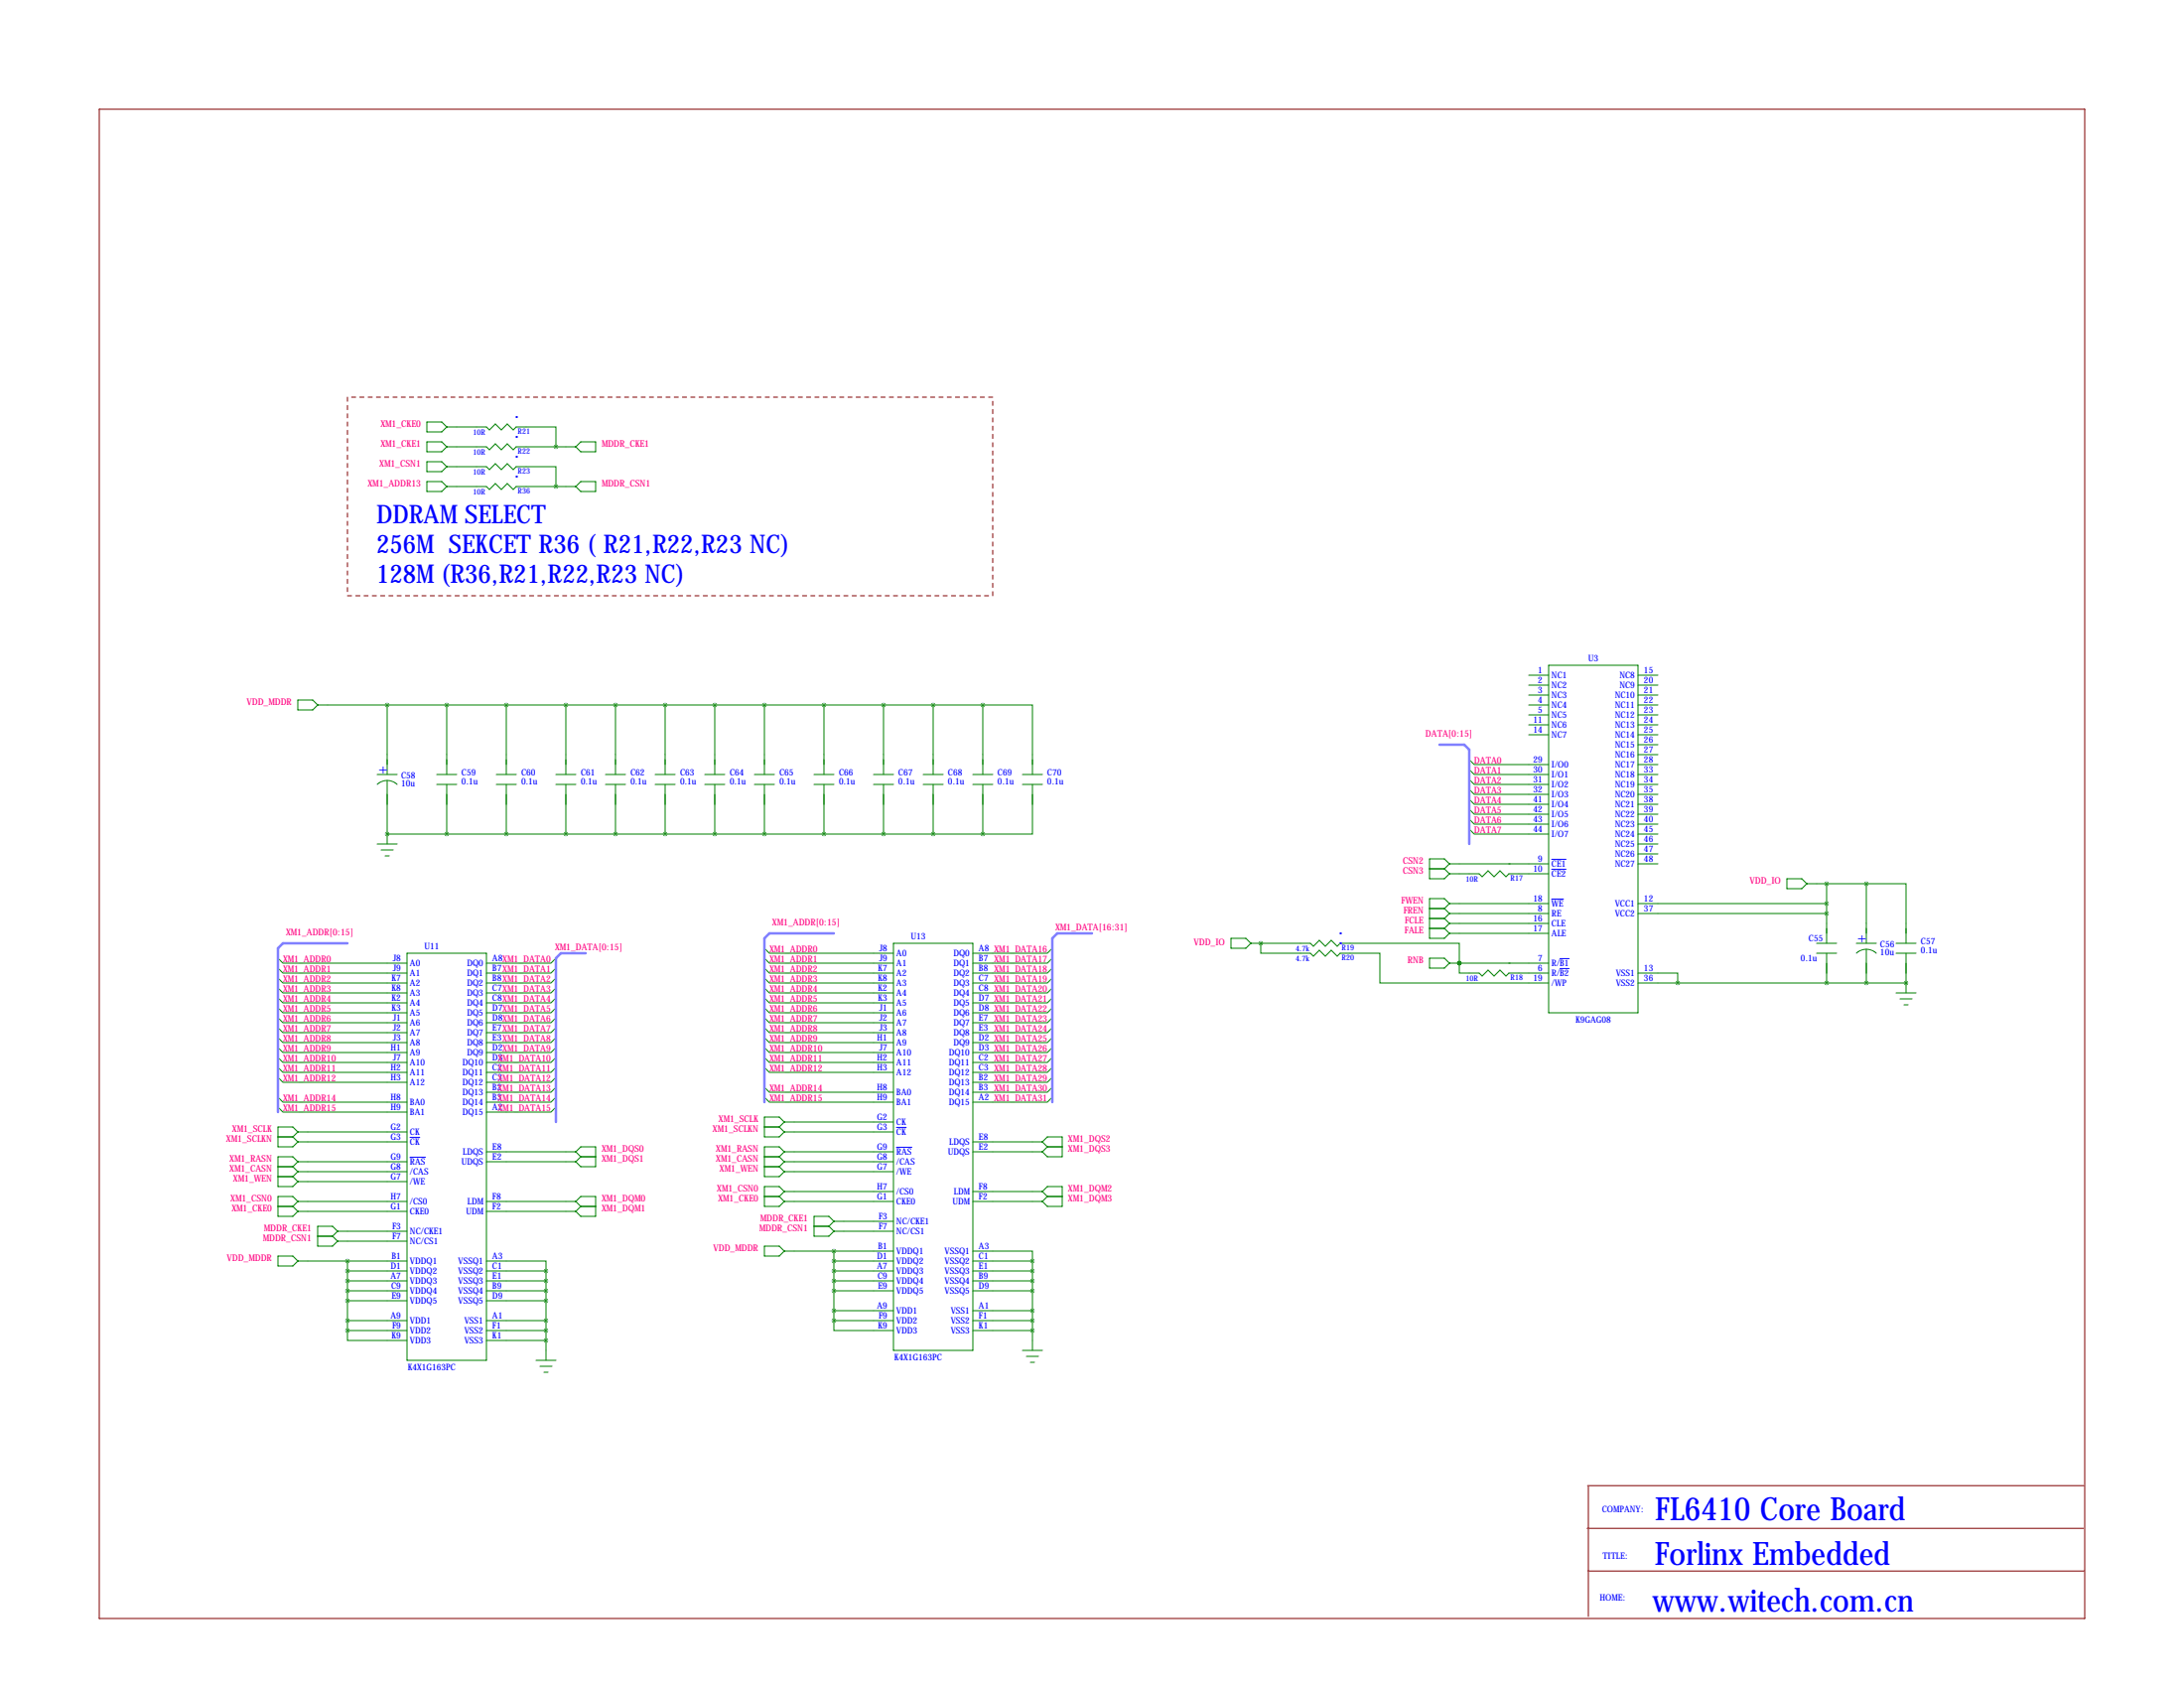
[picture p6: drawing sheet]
<svg xmlns="http://www.w3.org/2000/svg" width="559mm" height="432mm" viewBox="0 0 559 432" stroke-linecap="round" stroke-linejoin="round" font-family="sans-serif">
<path d="M25.4 27.9h508v386.1h-508zM406.1 391h127M406.2 380h127M406.4 380.3v33.2M406.2 401.9h127" fill="none" stroke="#800000" stroke-width=".25"/>
<path d="M88.9 101.6v50.8M254 101.6h-165.1M88.9 152.4h165.1M254 152.4v-50.8" fill="none" stroke="#800000" stroke-width=".25" stroke-dasharray="1.1 1.1"/>
<g fill="none" stroke="#008000" stroke-width=".25">
<path d="M109.2 107.9h3.8l1.3 1.3-1.3 1.3h-3.8zM109.2 113h3.8l1.3 1.3-1.3 1.3h-3.8zM109.2 118.1h3.8l1.3 1.3-1.3 1.2h-3.8zM114.3 109.2h10.2l.7 .8 1.5-1.5 1.6 1.5 1.5-1.5 1.5 1.5 .8-.8h10.1v5.1M114.3 119.4h10.2l.7 .7 1.5-1.5 1.6 1.5 1.5-1.5 1.5 1.5 .8-.7h10.1v5.1M114.3 114.3h10.2l.7 .8 1.5-1.6 1.6 1.6 1.5-1.6 1.5 1.6 .8-.8h15.2M147.3 114.3l1.3-1.3h3.8v2.6h-3.8zM109.2 123.2h3.8l1.3 1.3-1.3 1.2h-3.8zM114.3 124.5h10.2l.7 .7 1.5-1.5 1.6 1.5 1.5-1.5 1.5 1.5 .8-.7h15.2M147.3 124.5l1.3-1.3h3.8v2.5h-3.8zM76.2 179.1h3.8l1.3 1.2-1.3 1.3h-3.8zM391.2 172.7h5"/>
<path d="M391.2 175.3h5M391.2 177.8h5M396.2 170.2h22.9v88.9h-22.9zM419.1 172.7h5.1M419.1 175.3h5.1M419.1 177.8h5.1M81.3 180.3h170.2M96.5 198.1h5.1M99.1 180.3v17.8M99.1 199.6v16.3M111.8 198.1h5M114.3 180.3v17.8"/>
<path d="M127 198.1h5.1M129.5 180.3v17.8M142.2 198.1h5.1M144.8 180.3v17.8M154.9 198.1h5.1M157.5 180.3v17.8M167.6 198.1h5.1M170.2 180.3v17.8M180.3 198.1h5.1M182.9 180.3v17.8M193 198.1h5.1M195.6 180.3v17.8"/>
<path d="M208.3 198.1h5.1M210.8 180.3v17.8M223.5 198.1h5.1M226.1 180.3v17.8M236.2 198.1h5.1M238.8 180.3v17.8M248.9 198.1h5.1M251.5 180.3h12.7v17.8M251.5 180.3v17.8M261.6 198.1h5.1M375.9 194.3l1.3 1.3h19M375.9 196.8l1.3 1.3h19"/>
<path d="M375.9 199.4l1.3 1.3h19M391.2 180.3h5M391.2 182.9h5M391.2 185.4h5M391.2 188h5M419.1 180.3h5.1M419.1 182.9h5.1M419.1 185.4h5.1M419.1 188h5.1M419.1 195.6h5.1M419.1 198.1h5.1M419.1 190.5h5.1"/>
<path d="M419.1 193h5.1M96.5 215.9h5.1M96.5 200.6a3.7 3.7 0 0 1 5.1 .1M97.5 217.4h3.1M98.6 218.9h1M99.1 213.4h.1M99.1 213.4h152.4M111.8 200.7h5M114.3 200.7v12.7M127 200.7h5.1M129.5 200.7v12.7M142.2 200.7h5.1"/>
<path d="M144.8 200.7v12.7M154.9 200.7h5.1M157.5 200.7v12.7M167.6 200.7h5.1M170.2 200.7v12.7M180.3 200.7h5.1M182.9 200.7v12.7M193 200.7h5.1M195.6 200.7v12.7M208.3 200.7h5.1M210.8 200.7v12.7M223.5 200.7h5.1"/>
<path d="M226.1 200.7v12.7M236.2 200.7h5.1M238.8 200.7v12.7M248.9 200.7h5.1M251.5 200.7v12.7M261.6 200.7h5.1M264.2 200.7v12.7h-12.7M375.9 209.5l1.3 1.3h19M375.9 212.1l1.3 1.3h19M375.9 201.9l1.3 1.3h19M375.9 204.5l1.3 1.2h19M375.9 207l1.3 1.3h19"/>
<path d="M419.1 200.7h5.1M419.1 203.2h5.1M419.1 205.7h5.1M419.1 208.3h5.1M419.1 210.8h5.1M419.1 213.4h5.1M419.1 215.9h5.1M419.1 218.4h5.1M365.8 222.2h3.8M365.8 232.4h3.8M365.8 234.9h3.8M365.8 237.5h3.8"/>
<path d="M369.6 222.2l1.2 1.3M369.6 232.4l1.2 1.3M369.6 234.9l1.2 1.3M369.6 237.5l1.2 1.3M370.8 221h25.4M370.8 223.5h7.7l.7 .8 1.5-1.5 1.6 1.5 1.5-1.5 1.5 1.5 .8-.8h10.1M370.8 231.1h25.4M370.8 233.7h25.4M370.8 236.2h25.4M370.8 238.8h25.4M370.8 231.1l-1.2-1.2h-3.8v10.1h3.8l1.2-1.2M370.8 221l-1.2 1.2"/>
<path d="M370.8 221l-1.2-1.3h-3.8v5.1h3.8l1.2-1.3M370.8 231.1l-1.2 1.3M370.8 233.7l-1.2 1.2M370.8 236.2l-1.2 1.3M419.1 221h5.1M419.1 231.1h48.3M419.1 233.7h48.3M457.2 224.8h3.8l1.3 1.3-1.3 1.2h-3.8zM462.3 226.1h15.2M467.4 226.1v15.2M477.5 226.1h10.2v15.2M477.5 226.1v15.2"/>
<path d="M71.1 245.1l1.3 1.3h31.7M71.1 247.6l1.3 1.3h31.7M71.1 250.2l1.3 1.3h31.7M71.1 252.7l1.3 1.3h31.7M71.1 255.3l1.3 1.2h31.7M71.1 257.8l1.3 1.3h31.7M104.1 243.8h20.4v104.2h-20.4zM142.2 245.1l-1.2 1.3h-16.5M142.2 247.6l-1.2 1.3h-16.5M142.2 250.2l-1.2 1.3h-16.5M142.2 252.7l-1.2 1.3h-16.5M142.2 255.3l-1.2 1.2h-16.5"/>
<path d="M142.2 257.8l-1.2 1.3h-16.5M195.6 242.6l1.2 1.2h31.8M195.6 245.1l1.2 1.3h31.8M195.6 247.6l1.2 1.3h31.8M195.6 250.2l1.2 1.3h31.8M195.6 252.7l1.2 1.3h31.8M195.6 255.3l1.2 1.2h31.8M195.6 257.8l1.2 1.3h31.8M228.6 241.3h20.3v104.1h-20.3zM269.2 242.6l-1.2 1.2h-19.1M269.2 245.1l-1.2 1.3h-19.1M269.2 247.6l-1.2 1.3h-19.1"/>
<path d="M269.2 250.2l-1.2 1.3h-19.1M269.2 252.7l-1.2 1.3h-19.1M269.2 255.3l-1.2 1.2h-19.1M269.2 257.8l-1.2 1.3h-19.1M315 240h3.8l1.2 1.3-1.2 1.3h-3.8zM320 241.3h15.3l.7 .8 1.6-1.6 1.5 1.6 1.5-1.6 1.5 1.6 .8-.8h30.5v5.1M322.6 241.3v2.5h12.7l.7 .8 1.6-1.5 1.5 1.5 1.5-1.5 1.5 1.5 .8-.8h10.2v7.7h43.1M322.6 241.3h.1M365.8 245.1h3.8l1.2 1.3-1.2 1.2h-3.8zM370.8 246.4h25.4M373.4 246.4v2.5h5.1l.7 .8 1.5-1.5 1.6 1.5 1.5-1.5 1.5 1.5 .8-.8h10.1M373.4 246.4h.1"/>
<path d="M419.1 248.9h10.2v2.6M419.1 251.5h68.6M464.8 241.3h5.1M464.8 243.8h5.1M467.4 243.8v7.7M475 241.3h5.1M475 243.8a3.7 3.7 0 0 1 5.1 0M477.5 242.8v8.7M485.1 241.3h5.1M485.1 243.8h5.1M485.1 254h5.1M486.2 255.5h3"/>
<path d="M487.2 257h1M487.7 251.5h.1M487.7 243.8v10.2M71.1 260.3l1.3 1.3h31.7M71.1 262.9l1.3 1.3h31.7M71.1 265.4l1.3 1.3h31.7M71.1 268l1.3 1.2h31.7M71.1 270.5l1.3 1.3h31.7M71.1 273l1.3 1.3h31.7M71.1 275.6l1.3 1.3h31.7M142.2 270.5l-1.2 1.3h-16.5M142.2 273l-1.2 1.3h-16.5"/>
<path d="M142.2 275.6l-1.2 1.3h-16.5M142.2 260.3l-1.2 1.3h-16.5M142.2 278.1l-1.2 1.3h-16.5M142.2 262.9l-1.2 1.3h-16.5M142.2 265.4l-1.2 1.3h-16.5M142.2 268l-1.2 1.2h-16.5M195.6 260.3l1.2 1.3h31.8M195.6 262.9l1.2 1.3h31.8M195.6 265.4l1.2 1.3h31.8M195.6 268l1.2 1.2h31.8M195.6 270.5l1.2 1.3h31.8M195.6 273l1.2 1.3h31.8"/>
<path d="M195.6 278.1l1.2 1.3h31.8M269.2 260.3l-1.2 1.3h-19.1M269.2 262.9l-1.2 1.3h-19.1M269.2 265.4l-1.2 1.3h-19.1M269.2 268l-1.2 1.2h-19.1M269.2 270.5l-1.2 1.3h-19.1M269.2 273l-1.2 1.3h-19.1M269.2 275.6l-1.2 1.3h-19.1M269.2 278.1l-1.2 1.3h-19.1M71.1 280.7l1.3 1.2h31.7M71.1 283.2l1.3 1.3h31.7M71.1 290.8h3.8"/>
<path d="M71.1 298.4h3.8M74.9 290.8l1.3 1.3M74.9 298.4l1.3 1.3M76.2 289.6h27.9M76.2 292.1h27.9M76.2 297.2h27.9M76.2 299.7h27.9M76.2 289.6l-1.3 1.2M76.2 289.6l-1.3-1.3h-3.8v5.1h3.8l1.3-1.3M76.2 297.2l-1.3-1.3h-3.8v7.6h3.8l1.3-1.2M76.2 297.2l-1.3 1.2M76.2 299.7l-1.3 1.3"/>
<path d="M124.5 297.2h22.8M124.5 294.6h22.8M142.2 280.7l-1.2 1.2h-16.5M142.2 283.2l-1.2 1.3h-16.5M147.3 294.6l1.3-1.2h3.8v5h-3.8l-1.3-1.2M147.3 294.6l1.3 1.3M148.6 295.9h3.8M148.6 295.9l-1.3 1.3M195.6 280.7l1.2 1.2h31.8M195.6 288.3h3.8M195.6 298.4h3.8M195.6 295.9h3.8"/>
<path d="M199.4 288.3l1.3 1.3M199.4 295.9l1.3 1.3M199.4 298.4l1.3 1.3M200.7 287l-1.3-1.2h-3.8v5h3.8l1.3-1.2M200.7 294.6l-1.3-1.2h-3.8v7.6h3.8l1.3-1.3M200.7 289.6h27.9M200.7 297.2h27.9M200.7 299.7h27.9M200.7 294.6h27.9M200.7 287h27.9M200.7 287l-1.3 1.3M200.7 294.6l-1.3 1.3"/>
<path d="M200.7 297.2l-1.3 1.2M248.9 292.1h17.8M248.9 294.6h17.8M266.7 292.1l1.3-1.3h3.8v5.1h-3.8l-1.3-1.3M266.7 292.1l1.3 1.3M268 293.4l-1.3 1.2M268 293.4h3.8M269.2 280.7l-1.2 1.2h-19.1M71.1 301h3.8M71.1 308.6h3.8M74.9 301l1.3 1.3M74.9 308.6l1.3 1.3"/>
<path d="M76.2 302.3h27.9M76.2 307.3h27.9M76.2 309.9h27.9M76.2 307.3l-1.3-1.2h-3.8v5h3.8l1.3-1.2M76.2 307.3l-1.3 1.3M81.3 316.2h3.8M85.1 316.2l1.3 1.3M86.4 315h17.7M86.4 317.5h17.7M86.4 315l-1.3-1.3h-3.8v5.1h3.8l1.3-1.3M86.4 315l-1.3 1.2M124.5 307.3h22.8"/>
<path d="M124.5 309.9h22.8M147.3 307.3l1.3-1.2h3.8v5h-3.8l-1.3-1.2M147.3 307.3l1.3 1.3M148.6 308.6h3.8M148.6 308.6l-1.3 1.3M195.6 318.8h3.8l1.3 1.2-1.3 1.3h-3.8zM195.6 306.1h3.8M199.4 306.1l1.3 1.2M200.7 304.8l-1.3-1.3h-3.8v5.1h3.8l1.3-1.3M200.7 307.3h27.9M200.7 304.8h27.9M200.7 304.8l-1.3 1.3"/>
<path d="M208.3 313.7h3.8M212.1 313.7l1.3 1.3M213.4 315h15.2M213.4 312.4h15.2M213.4 312.4l-1.3-1.3h-3.8v5.1h3.8l1.3-1.2M213.4 312.4l-1.3 1.3M248.9 307.3h17.8M248.9 304.8h17.8M266.7 304.8l1.3-1.3h3.8v5.1h-3.8l-1.3-1.3M266.7 304.8l1.3 1.3M268 306.1h3.8M268 306.1l-1.3 1.2"/>
<path d="M71.1 321.3h3.8l1.3 1.3-1.3 1.2h-3.8zM76.2 322.6h27.9M88.9 325.1h15.2M88.9 327.7h15.2M88.9 330.2h15.2M88.9 332.7h15.2M88.9 337.8h15.2M88.9 322.6v17.8M124.5 322.6h15.2v2.5M124.5 325.1h15.2M124.5 327.7h15.2M124.5 330.2h15.2"/>
<path d="M124.5 332.7h15.2M124.5 337.8h15.2M139.7 325.1v22.9M200.7 320h27.9M213.4 337.8v2.6h15.2M213.4 322.6h15.2M213.4 325.1h15.2M213.4 327.7h15.2M213.4 330.2h15.2M213.4 337.8h15.2M213.4 335.3h15.2M213.4 320v17.8"/>
<path d="M248.9 320h15.3v2.6M248.9 322.6h15.3M248.9 325.1h15.3M248.9 327.7h15.3M248.9 330.2h15.3M248.9 337.8h15.3M248.9 335.3h15.3M264.2 322.6v22.8M88.9 340.4v2.5h15.2M88.9 340.4h15.2M124.5 340.4h15.2M124.5 342.9h15.2"/>
<path d="M137.2 348h5M138.2 349.5h3M139.2 351h1M248.9 340.4h15.3M261.6 345.4h5.1M262.6 347h3.1M263.7 348.5h1"/>
</g>
<g fill="none" stroke="#00f" stroke-width=".25">
<path d="M132.1 106.7h.1M132.1 111.8h.1M132.1 116.8h.1M132.1 121.9h.1M397 219.8h3.7M342.9 238.8h.1M386.1 221h.1M397 222.4h3.7M397 230h3M342.9 241.3h.1M386.1 246.4h.1M399.1 245.2h2.4"/>
<path d="M399.1 247.8h2.4M104.9 290.9h2.5M104.9 296h4M229.4 288.4h2.5M229.4 293.5h3.9"/>
</g>
<path d="M373.3 246.4a.05 .05 0 0 0 .1 0 .05 .05 0 0 0-.1 0zM322.5 241.3a.05 .05 0 0 0 .1 0 .05 .05 0 0 0-.1 0zM373.3 246.4a.05 .05 0 0 0 .1 0 .05 .05 0 0 0-.1 0zM487.6 251.5a.05 .05 0 0 0 .1 0 .05 .05 0 0 0-.1 0zM477.5 251.5a.05 .05 0 0 0 .1 0 .05 .05 0 0 0-.1 0zM467.3 226.1a.05 .05 0 0 0 .1 0 .05 .05 0 0 0-.1 0zM477.5 226.1a.05 .05 0 0 0 .1 0 .05 .05 0 0 0-.1 0zM467.3 231.1a.05 .05 0 0 0 .1 0 .05 .05 0 0 0-.1 0zM467.3 233.7a.05 .05 0 0 0 .1 0 .05 .05 0 0 0-.1 0zM429.2 251.5a.05 .05 0 0 0 .1 0 .05 .05 0 0 0-.1 0zM467.3 251.5a.05 .05 0 0 0 .1 0 .05 .05 0 0 0-.1 0zM129.5 180.3a.05 .05 0 0 0 .1 0 .05 .05 0 0 0-.1 0zM144.7 180.3a.05 .05 0 0 0 .1 0 .05 .05 0 0 0-.1 0zM157.4 180.3a.05 .05 0 0 0 .1 0 .05 .05 0 0 0-.1 0zM170.1 180.3a.05 .05 0 0 0 .1 0 .05 .05 0 0 0-.1 0zM129.5 213.4a.05 .05 0 0 0 .1 0 .05 .05 0 0 0-.1 0zM144.7 213.4a.05 .05 0 0 0 .1 0 .05 .05 0 0 0-.1 0zM157.4 213.4a.05 .05 0 0 0 .1 0 .05 .05 0 0 0-.1 0zM170.1 213.4a.05 .05 0 0 0 .1 0 .05 .05 0 0 0-.1 0zM195.5 180.3a.05 .05 0 0 0 .1 0 .05 .05 0 0 0-.1 0zM210.8 180.3a.05 .05 0 0 0 .1 0 .05 .05 0 0 0-.1 0zM226 180.3a.05 .05 0 0 0 .1 0 .05 .05 0 0 0-.1 0zM238.7 180.3a.05 .05 0 0 0 .1 0 .05 .05 0 0 0-.1 0zM251.4 180.3a.05 .05 0 0 0 .1 0 .05 .05 0 0 0-.1 0zM195.5 213.4a.05 .05 0 0 0 .1 0 .05 .05 0 0 0-.1 0zM210.8 213.4a.05 .05 0 0 0 .1 0 .05 .05 0 0 0-.1 0zM226 213.4a.05 .05 0 0 0 .1 0 .05 .05 0 0 0-.1 0zM238.7 213.4a.05 .05 0 0 0 .1 0 .05 .05 0 0 0-.1 0zM251.4 213.4a.05 .05 0 0 0 .1 0 .05 .05 0 0 0-.1 0zM182.8 180.3a.05 .05 0 0 0 .1 0 .05 .05 0 0 0-.1 0zM182.8 213.4a.05 .05 0 0 0 .1 0 .05 .05 0 0 0-.1 0zM99 180.3a.05 .05 0 0 0 .1 0 .05 .05 0 0 0-.1 0zM99 213.4a.05 .05 0 0 0 .1 0 .05 .05 0 0 0-.1 0zM213.3 320a.05 .05 0 0 0 .1 0 .05 .05 0 0 0-.1 0zM213.3 322.6a.05 .05 0 0 0 .1 0 .05 .05 0 0 0-.1 0zM213.3 325.1a.05 .05 0 0 0 .1 0 .05 .05 0 0 0-.1 0zM213.3 330.2a.05 .05 0 0 0 .1 0 .05 .05 0 0 0-.1 0zM213.3 327.7a.05 .05 0 0 0 .1 0 .05 .05 0 0 0-.1 0zM213.3 335.3a.05 .05 0 0 0 .1 0 .05 .05 0 0 0-.1 0zM213.3 337.8a.05 .05 0 0 0 .1 0 .05 .05 0 0 0-.1 0zM264.1 322.6a.05 .05 0 0 0 .1 0 .05 .05 0 0 0-.1 0zM264.1 325.1a.05 .05 0 0 0 .1 0 .05 .05 0 0 0-.1 0zM264.1 327.7a.05 .05 0 0 0 .1 0 .05 .05 0 0 0-.1 0zM264.1 330.2a.05 .05 0 0 0 .1 0 .05 .05 0 0 0-.1 0zM264.1 335.3a.05 .05 0 0 0 .1 0 .05 .05 0 0 0-.1 0zM264.1 337.8a.05 .05 0 0 0 .1 0 .05 .05 0 0 0-.1 0zM264.1 340.4a.05 .05 0 0 0 .1 0 .05 .05 0 0 0-.1 0zM142.2 114.3a.05 .05 0 0 0 .1 0 .05 .05 0 0 0-.1 0zM142.2 124.5a.05 .05 0 0 0 .1 0 .05 .05 0 0 0-.1 0z" fill="#008000" stroke="#008000" stroke-width="1"/>
<path d="M368.3 190.5h6.3l1.3 1.3v24.1M213.4 238.8h-16.6l-1.2 1.2v41.9M279.4 238.8h-8.9l-1.3 1.2v41.9M88.9 241.3h-16.5l-1.3 1.3v41.9M149.9 243.8h-6.4l-1.3 1.3v41.9" fill="none" stroke="#8080ff" stroke-width=".63"/>
<g font-size="8.2" fill="#00f">
<text x="423.5" y="388.9">FL6410 Core Board</text>
<text x="423.4" y="400.3">Forlinx Embedded</text>
<text x="422.8" y="412.3">www.witech.com.cn</text>
</g>
<g font-size="6.6" fill="#00f">
<text x="96.3" y="133.9">DDRAM SELECT</text>
<text x="96.3" y="141.5">256M SEKCET R36 ( R21,R22,R23 NC)</text>
<text x="96.3" y="149.1">128M (R36,R21,R22,R23 NC)</text>
</g>
<g font-size="3.6" fill="#00f">
<text x="96.8" y="197.9">+</text>
<text x="475.2" y="241">+</text>
</g>
<g font-size="2.4" fill="#ff0080">
<text x="97.4" y="109.2">XM1_CKE0</text>
<text x="97.1" y="119.4">XM1_CSN1</text>
<text x="97.4" y="114.3">XM1_CKE1</text>
<text x="153.9" y="114.3">MDDR_CKE1</text>
<text x="94.1" y="124.5">XM1_ADDR13</text>
<text x="153.9" y="124.5">MDDR_CSN1</text>
<text x="63.1" y="180.3">VDD_MDDR</text>
<text x="364.7" y="188.5">DATA[0:15]</text>
<text x="377.2" y="195.3">DATA0</text>
<text x="377.2" y="197.9">DATA1</text>
<text x="377.2" y="200.4">DATA2</text>
<text x="377.2" y="202.9">DATA3</text>
<text x="377.2" y="205.5">DATA4</text>
<text x="377.2" y="208">DATA5</text>
<text x="377.2" y="210.6">DATA6</text>
<text x="377.2" y="213.1">DATA7</text>
<text x="358.9" y="221">CSN2</text>
<text x="358.9" y="223.5">CSN3</text>
<text x="447.7" y="226.1">VDD_IO</text>
<text x="358.5" y="231.1">FWEN</text>
<text x="359.1" y="233.7">FREN</text>
<text x="73.2" y="239.3">XM1_ADDR[0:15]</text>
<text x="197.6" y="236.7">XM1_ADDR[0:15]</text>
<text x="270" y="238">XM1_DATA[16:31]</text>
<text x="359.3" y="238.8">FALE</text>
<text x="359.5" y="236.2">FCLE</text>
<text x="142" y="243.1">XM1_DATA[0:15]</text>
<text x="196.8" y="243.6">XM1_ADDR0</text>
<text x="305.4" y="241.8">VDD_IO</text>
<text x="72.4" y="246.1">XM1_ADDR0</text>
<text x="72.4" y="248.7">XM1_ADDR1</text>
<text x="72.4" y="251.2">XM1_ADDR2</text>
<text x="196.8" y="246.1">XM1_ADDR1</text>
<text x="196.8" y="248.7">XM1_ADDR2</text>
<text x="196.8" y="251.2">XM1_ADDR3</text>
<text x="360.2" y="246.4">RNB</text>
<text x="72.4" y="253.7">XM1_ADDR3</text>
<text x="72.4" y="256.3">XM1_ADDR4</text>
<text x="196.8" y="253.7">XM1_ADDR4</text>
<text x="196.8" y="256.3">XM1_ADDR5</text>
<text x="72.4" y="258.8">XM1_ADDR5</text>
<text x="72.4" y="261.4">XM1_ADDR6</text>
<text x="72.4" y="263.9">XM1_ADDR7</text>
<text x="196.8" y="258.8">XM1_ADDR6</text>
<text x="196.8" y="261.4">XM1_ADDR7</text>
<text x="196.8" y="263.9">XM1_ADDR8</text>
<text x="72.4" y="266.4">XM1_ADDR8</text>
<text x="72.4" y="269">XM1_ADDR9</text>
<text x="196.8" y="266.4">XM1_ADDR9</text>
<text x="196.8" y="269">XM1_ADDR10</text>
<text x="72.4" y="271.5">XM1_ADDR10</text>
<text x="72.4" y="274.1">XM1_ADDR11</text>
<text x="127.4" y="271.5">XM1_DATA10</text>
<text x="127.4" y="274.1">XM1_DATA11</text>
<text x="196.8" y="271.5">XM1_ADDR11</text>
<text x="196.8" y="274.1">XM1_ADDR12</text>
<text x="72.4" y="276.6">XM1_ADDR12</text>
<text x="72.4" y="281.7">XM1_ADDR14</text>
<text x="127.4" y="276.6">XM1_DATA12</text>
<text x="196.8" y="279.1">XM1_ADDR14</text>
<text x="196.8" y="281.7">XM1_ADDR15</text>
<text x="72.4" y="284.2">XM1_ADDR15</text>
<text x="127.4" y="284.2">XM1_DATA15</text>
<text x="183.9" y="287">XM1_SCLK</text>
<text x="57.9" y="292.1">XM1_SCLKN</text>
<text x="59.4" y="289.6">XM1_SCLK</text>
<text x="182.4" y="289.6">XM1_SCLKN</text>
<text x="273.3" y="292.1">XM1_DQS2</text>
<text x="58.7" y="297.2">XM1_RASN</text>
<text x="58.7" y="299.7">XM1_CASN</text>
<text x="153.9" y="294.6">XM1_DQS0</text>
<text x="153.9" y="297.2">XM1_DQS1</text>
<text x="183.2" y="294.6">XM1_RASN</text>
<text x="183.2" y="297.2">XM1_CASN</text>
<text x="184.1" y="299.7">XM1_WEN</text>
<text x="273.3" y="294.6">XM1_DQS3</text>
<text x="59.7" y="302.3">XM1_WEN</text>
<text x="183.5" y="304.8">XM1_CSN0</text>
<text x="273.3" y="304.8">XM1_DQM2</text>
<text x="59" y="307.3">XM1_CSN0</text>
<text x="59.3" y="309.9">XM1_CKE0</text>
<text x="153.9" y="307.3">XM1_DQM0</text>
<text x="153.9" y="309.9">XM1_DQM1</text>
<text x="183.7" y="307.3">XM1_CKE0</text>
<text x="273.3" y="307.3">XM1_DQM3</text>
<text x="67.3" y="317.5">MDDR_CSN1</text>
<text x="67.5" y="315">MDDR_CKE1</text>
<text x="194.3" y="315">MDDR_CSN1</text>
<text x="194.5" y="312.4">MDDR_CKE1</text>
<text x="58.1" y="322.6">VDD_MDDR</text>
<text x="182.5" y="320">VDD_MDDR</text>
</g>
<g font-size="2.3" fill="#00f">
<text x="393.5" y="172.2">1</text>
<text x="397" y="173.5">NC1</text>
<text x="406.4" y="169.2">U3</text>
<text x="414.4" y="173.5">NC8</text>
<text x="420.6" y="172.2">15</text>
<text x="393.5" y="174.8">2</text>
<text x="393.5" y="177.3">3</text>
<text x="393.5" y="179.8">4</text>
<text x="397" y="176.1">NC2</text>
<text x="397" y="178.6">NC3</text>
<text x="413.2" y="178.6">NC10</text>
<text x="414.4" y="176.1">NC9</text>
<text x="420.6" y="174.8">20</text>
<text x="420.6" y="177.3">21</text>
<text x="420.6" y="179.8">22</text>
<text x="392.3" y="184.9">11</text>
<text x="393.5" y="182.4">5</text>
<text x="397" y="181.1">NC4</text>
<text x="397" y="183.7">NC5</text>
<text x="413.2" y="181.1">NC11</text>
<text x="413.2" y="183.7">NC12</text>
<text x="420.6" y="182.4">23</text>
<text x="420.6" y="184.9">24</text>
<text x="392.3" y="187.5">14</text>
<text x="397" y="186.2">NC6</text>
<text x="397" y="188.8">NC7</text>
<text x="413.2" y="186.2">NC13</text>
<text x="413.2" y="188.8">NC14</text>
<text x="413.2" y="191.3">NC15</text>
<text x="420.6" y="187.5">25</text>
<text x="420.6" y="190">26</text>
<text x="392.3" y="195.1">29</text>
<text x="392.3" y="197.6">30</text>
<text x="397" y="196.4">I/O0</text>
<text x="413.2" y="193.8">NC16</text>
<text x="413.2" y="196.4">NC17</text>
<text x="420.6" y="192.5">27</text>
<text x="420.6" y="195.1">28</text>
<text x="420.6" y="197.6">33</text>
<text x="102.6" y="199.1">C58</text>
<text x="102.6" y="201.3">10u</text>
<text x="118.1" y="198.4">C59</text>
<text x="118.1" y="200.7">0.1u</text>
<text x="133.3" y="198.4">C60</text>
<text x="133.3" y="200.7">0.1u</text>
<text x="148.6" y="198.4">C61</text>
<text x="148.6" y="200.7">0.1u</text>
<text x="161.3" y="198.4">C62</text>
<text x="161.3" y="200.7">0.1u</text>
<text x="174" y="198.4">C63</text>
<text x="174" y="200.7">0.1u</text>
<text x="186.7" y="198.4">C64</text>
<text x="186.7" y="200.7">0.1u</text>
<text x="199.4" y="198.4">C65</text>
<text x="199.4" y="200.7">0.1u</text>
<text x="214.6" y="198.4">C66</text>
<text x="214.6" y="200.7">0.1u</text>
<text x="229.9" y="198.4">C67</text>
<text x="229.9" y="200.7">0.1u</text>
<text x="242.6" y="198.4">C68</text>
<text x="242.6" y="200.7">0.1u</text>
<text x="255.3" y="198.4">C69</text>
<text x="255.3" y="200.7">0.1u</text>
<text x="268" y="198.4">C70</text>
<text x="268" y="200.7">0.1u</text>
<text x="392.3" y="200.2">31</text>
<text x="392.3" y="202.7">32</text>
<text x="397" y="198.9">I/O1</text>
<text x="397" y="201.5">I/O2</text>
<text x="413.2" y="198.9">NC18</text>
<text x="413.2" y="201.5">NC19</text>
<text x="420.6" y="200.2">34</text>
<text x="420.6" y="202.7">35</text>
<text x="392.3" y="205.2">41</text>
<text x="392.3" y="207.8">42</text>
<text x="397" y="204">I/O3</text>
<text x="397" y="206.5">I/O4</text>
<text x="397" y="209.1">I/O5</text>
<text x="413.2" y="204">NC20</text>
<text x="413.2" y="206.5">NC21</text>
<text x="413.2" y="209.1">NC22</text>
<text x="420.6" y="205.2">38</text>
<text x="420.6" y="207.8">39</text>
<text x="392.3" y="210.3">43</text>
<text x="392.3" y="212.9">44</text>
<text x="397" y="211.6">I/O6</text>
<text x="397" y="214.2">I/O7</text>
<text x="413.2" y="211.6">NC23</text>
<text x="413.2" y="214.2">NC24</text>
<text x="420.6" y="210.3">40</text>
<text x="420.6" y="212.9">45</text>
<text x="420.6" y="215.4">46</text>
<text x="393.5" y="220.5">9</text>
<text x="397" y="221.8">CE1</text>
<text x="413.2" y="216.7">NC25</text>
<text x="413.2" y="219.2">NC26</text>
<text x="413.2" y="221.8">NC27</text>
<text x="420.6" y="217.9">47</text>
<text x="420.6" y="220.5">48</text>
<text x="392.3" y="223">10</text>
<text x="397" y="224.3">CE2</text>
<text x="392.3" y="230.6">18</text>
<text x="393.5" y="233.2">8</text>
<text x="397" y="231.9">WE</text>
<text x="413.2" y="231.9">VCC1</text>
<text x="420.6" y="230.6">12</text>
<text x="420.6" y="233.2">37</text>
<text x="392.3" y="235.7">16</text>
<text x="392.3" y="238.3">17</text>
<text x="397" y="234.5">RE</text>
<text x="397" y="237">CLE</text>
<text x="397" y="239.6">ALE</text>
<text x="413.2" y="234.5">VCC2</text>
<text x="100.5" y="245.9">J8</text>
<text x="108.6" y="242.8">U11</text>
<text x="126" y="245.9">A8XM1_DATA0</text>
<text x="225" y="243.3">J8</text>
<text x="225" y="245.9">J9</text>
<text x="229.4" y="244.6">A0</text>
<text x="233" y="240.3">U13</text>
<text x="243.9" y="244.6">DQ0</text>
<text x="250.4" y="243.3">A8 XM1_DATA16</text>
<text x="250.4" y="245.9">B7 XM1_DATA17</text>
<text x="393.5" y="245.9">7</text>
<text x="460.8" y="246">0.1u</text>
<text x="462.8" y="240.8">C55</text>
<text x="481.1" y="242.3">C56</text>
<text x="481.1" y="244.4">10u</text>
<text x="491.5" y="241.6">C57</text>
<text x="491.5" y="243.9">0.1u</text>
<text x="100.2" y="251">K7</text>
<text x="100.5" y="248.4">J9</text>
<text x="104.9" y="247.2">A0</text>
<text x="104.9" y="249.7">A1</text>
<text x="119.5" y="247.2">DQ0</text>
<text x="119.5" y="249.7">DQ1</text>
<text x="126" y="248.4">B7XM1_DATA1</text>
<text x="126" y="251">B8XM1_DATA2</text>
<text x="224.7" y="248.4">K7</text>
<text x="224.7" y="251">K8</text>
<text x="229.4" y="247.2">A1</text>
<text x="229.4" y="249.7">A2</text>
<text x="243.9" y="247.2">DQ1</text>
<text x="243.9" y="249.7">DQ2</text>
<text x="250.4" y="248.4">B8 XM1_DATA18</text>
<text x="250.4" y="251">C7 XM1_DATA19</text>
<text x="392.3" y="251">19</text>
<text x="393.5" y="248.4">6</text>
<text x="397" y="247.2">R/B1</text>
<text x="397" y="249.7">R/B2</text>
<text x="413.5" y="249.7">VSS1</text>
<text x="420.6" y="248.4">13</text>
<text x="420.6" y="251">36</text>
<text x="100.2" y="253.5">K8</text>
<text x="100.2" y="256">K2</text>
<text x="104.9" y="252.3">A2</text>
<text x="104.9" y="254.8">A3</text>
<text x="104.9" y="257.3">A4</text>
<text x="119.5" y="252.3">DQ2</text>
<text x="119.5" y="254.8">DQ3</text>
<text x="119.5" y="257.3">DQ4</text>
<text x="126" y="253.5">C7XM1_DATA3</text>
<text x="126" y="256">C8XM1_DATA4</text>
<text x="224.7" y="253.5">K2</text>
<text x="224.7" y="256">K3</text>
<text x="229.4" y="252.3">A3</text>
<text x="229.4" y="254.8">A4</text>
<text x="229.4" y="257.3">A5</text>
<text x="243.9" y="252.3">DQ3</text>
<text x="243.9" y="254.8">DQ4</text>
<text x="243.9" y="257.3">DQ5</text>
<text x="250.4" y="253.5">C8 XM1_DATA20</text>
<text x="250.4" y="256">D7 XM1_DATA21</text>
<text x="397" y="252.3">/WP</text>
<text x="413.5" y="252.3">VSS2</text>
<text x="100.2" y="258.6">K3</text>
<text x="100.5" y="261.1">J1</text>
<text x="100.5" y="263.7">J2</text>
<text x="104.9" y="259.9">A5</text>
<text x="104.9" y="262.4">A6</text>
<text x="119.5" y="259.9">DQ5</text>
<text x="119.5" y="262.4">DQ6</text>
<text x="126" y="258.6">D7XM1_DATA5</text>
<text x="126" y="261.1">D8XM1_DATA6</text>
<text x="126" y="263.7">E7XM1_DATA7</text>
<text x="225" y="258.6">J1</text>
<text x="225" y="261.1">J2</text>
<text x="225" y="263.7">J3</text>
<text x="229.4" y="259.9">A6</text>
<text x="229.4" y="262.4">A7</text>
<text x="243.9" y="259.9">DQ6</text>
<text x="243.9" y="262.4">DQ7</text>
<text x="250.4" y="258.6">D8 XM1_DATA22</text>
<text x="250.4" y="261.1">E7 XM1_DATA23</text>
<text x="250.4" y="263.7">E3 XM1_DATA24</text>
<text x="403.1" y="261.7">K9GAG08</text>
<text x="100" y="268.7">H1</text>
<text x="100.5" y="266.2">J3</text>
<text x="104.9" y="265">A7</text>
<text x="104.9" y="267.5">A8</text>
<text x="119.5" y="265">DQ7</text>
<text x="119.5" y="267.5">DQ8</text>
<text x="126" y="266.2">E3XM1_DATA8</text>
<text x="126" y="268.7">D2XM1_DATA9</text>
<text x="224.4" y="266.2">H1</text>
<text x="225" y="268.7">J7</text>
<text x="229.4" y="265">A8</text>
<text x="229.4" y="267.5">A9</text>
<text x="243.9" y="265">DQ8</text>
<text x="243.9" y="267.5">DQ9</text>
<text x="250.4" y="266.2">D2 XM1_DATA25</text>
<text x="250.4" y="268.7">D3 XM1_DATA26</text>
<text x="100" y="273.8">H2</text>
<text x="100.5" y="271.3">J7</text>
<text x="104.9" y="270">A9</text>
<text x="104.9" y="272.6">A10</text>
<text x="104.9" y="275.1">A11</text>
<text x="118.3" y="272.6">DQ10</text>
<text x="118.3" y="275.1">DQ11</text>
<text x="119.5" y="270">DQ9</text>
<text x="126" y="271.3">D3</text>
<text x="126" y="273.8">C2</text>
<text x="224.4" y="271.3">H2</text>
<text x="224.4" y="273.8">H3</text>
<text x="229.4" y="270">A10</text>
<text x="229.4" y="272.6">A11</text>
<text x="229.4" y="275.1">A12</text>
<text x="242.8" y="270">DQ10</text>
<text x="242.8" y="272.6">DQ11</text>
<text x="242.8" y="275.1">DQ12</text>
<text x="250.4" y="271.3">C2 XM1_DATA27</text>
<text x="250.4" y="273.8">C3 XM1_DATA28</text>
<text x="100" y="276.4">H3</text>
<text x="100" y="281.4">H8</text>
<text x="104.9" y="277.7">A12</text>
<text x="118.3" y="277.7">DQ12</text>
<text x="118.3" y="280.2">DQ13</text>
<text x="126" y="276.4">C3</text>
<text x="126" y="278.9">B2XM1_DATA13</text>
<text x="126" y="281.4">B3XM1_DATA14</text>
<text x="224.4" y="278.9">H8</text>
<text x="224.4" y="281.4">H9</text>
<text x="229.4" y="280.2">BA0</text>
<text x="242.8" y="277.7">DQ13</text>
<text x="242.8" y="280.2">DQ14</text>
<text x="250.4" y="276.4">B2 XM1_DATA29</text>
<text x="250.4" y="278.9">B3 XM1_DATA30</text>
<text x="250.4" y="281.4">A2 XM1_DATA31</text>
<text x="100" y="284">H9</text>
<text x="104.9" y="282.7">BA0</text>
<text x="104.9" y="285.3">BA1</text>
<text x="118.3" y="282.7">DQ14</text>
<text x="118.3" y="285.3">DQ15</text>
<text x="126" y="284">A2</text>
<text x="224.4" y="286.5">G2</text>
<text x="229.4" y="282.7">BA1</text>
<text x="229.4" y="287.8">CK</text>
<text x="242.8" y="282.7">DQ15</text>
<text x="100" y="289.1">G2</text>
<text x="100" y="291.6">G3</text>
<text x="104.9" y="290.4">CK</text>
<text x="104.9" y="292.9">CK</text>
<text x="224.4" y="289.1">G3</text>
<text x="229.4" y="290.4">CK</text>
<text x="242.9" y="292.9">LDQS</text>
<text x="250.4" y="291.6">E8</text>
<text x="100" y="296.7">G9</text>
<text x="100" y="299.2">G8</text>
<text x="104.9" y="298">RAS</text>
<text x="118" y="298">UDQS</text>
<text x="118.4" y="295.4">LDQS</text>
<text x="126" y="294.1">E8</text>
<text x="126" y="296.7">E2</text>
<text x="224.4" y="294.1">G9</text>
<text x="224.4" y="296.7">G8</text>
<text x="224.4" y="299.2">G7</text>
<text x="229.4" y="295.4">RAS</text>
<text x="229.4" y="298">/CAS</text>
<text x="242.5" y="295.4">UDQS</text>
<text x="250.4" y="294.1">E2</text>
<text x="100" y="301.8">G7</text>
<text x="104.9" y="300.5">/CAS</text>
<text x="104.9" y="303.1">/WE</text>
<text x="224.4" y="304.3">H7</text>
<text x="229.4" y="300.5">/WE</text>
<text x="229.4" y="305.6">/CS0</text>
<text x="244.1" y="305.6">LDM</text>
<text x="250.4" y="304.3">F8</text>
<text x="100" y="306.8">H7</text>
<text x="100" y="309.4">G1</text>
<text x="104.9" y="308.1">/CS0</text>
<text x="104.9" y="310.7">CKE0</text>
<text x="119.2" y="310.7">UDM</text>
<text x="119.6" y="308.1">LDM</text>
<text x="126" y="306.8">F8</text>
<text x="126" y="309.4">F2</text>
<text x="224.4" y="306.8">G1</text>
<text x="224.8" y="311.9">F3</text>
<text x="229.4" y="308.1">CKE0</text>
<text x="243.7" y="308.1">UDM</text>
<text x="250.4" y="306.8">F2</text>
<text x="100.4" y="314.5">F3</text>
<text x="100.4" y="317">F7</text>
<text x="104.9" y="315.8">NC/CKE1</text>
<text x="224.8" y="314.5">F7</text>
<text x="229.4" y="313.2">NC/CKE1</text>
<text x="229.4" y="315.8">NC/CS1</text>
<text x="100.2" y="322.1">B1</text>
<text x="104.9" y="318.3">NC/CS1</text>
<text x="104.9" y="323.4">VDDQ1</text>
<text x="117.2" y="323.4">VSSQ1</text>
<text x="126" y="322.1">A3</text>
<text x="224.4" y="322.1">D1</text>
<text x="224.7" y="319.5">B1</text>
<text x="229.4" y="320.8">VDDQ1</text>
<text x="229.4" y="323.4">VDDQ2</text>
<text x="241.7" y="320.8">VSSQ1</text>
<text x="241.7" y="323.4">VSSQ2</text>
<text x="250.4" y="319.5">A3</text>
<text x="250.4" y="322.1">C1</text>
<text x="100" y="324.6">D1</text>
<text x="100" y="327.2">A7</text>
<text x="100.1" y="329.7">C9</text>
<text x="104.9" y="325.9">VDDQ2</text>
<text x="104.9" y="328.5">VDDQ3</text>
<text x="117.2" y="325.9">VSSQ2</text>
<text x="117.2" y="328.5">VSSQ3</text>
<text x="126" y="324.6">C1</text>
<text x="126" y="327.2">E1</text>
<text x="126" y="329.7">B9</text>
<text x="224.4" y="324.6">A7</text>
<text x="224.6" y="327.2">C9</text>
<text x="224.7" y="329.7">E9</text>
<text x="229.4" y="325.9">VDDQ3</text>
<text x="229.4" y="328.5">VDDQ4</text>
<text x="241.7" y="325.9">VSSQ3</text>
<text x="241.7" y="328.5">VSSQ4</text>
<text x="250.4" y="324.6">E1</text>
<text x="250.4" y="327.2">B9</text>
<text x="250.4" y="329.7">D9</text>
<text x="100.2" y="332.2">E9</text>
<text x="104.9" y="331">VDDQ4</text>
<text x="104.9" y="333.5">VDDQ5</text>
<text x="117.2" y="331">VSSQ4</text>
<text x="117.2" y="333.5">VSSQ5</text>
<text x="126" y="332.2">D9</text>
<text x="224.4" y="334.8">A9</text>
<text x="229.4" y="331">VDDQ5</text>
<text x="241.7" y="331">VSSQ5</text>
<text x="250.4" y="334.8">A1</text>
<text x="100" y="337.3">A9</text>
<text x="100.4" y="339.9">F9</text>
<text x="104.9" y="338.6">VDD1</text>
<text x="104.9" y="341.2">VDD2</text>
<text x="118.8" y="338.6">VSS1</text>
<text x="118.8" y="341.2">VSS2</text>
<text x="126" y="337.3">A1</text>
<text x="126" y="339.9">F1</text>
<text x="224.7" y="339.9">K9</text>
<text x="224.8" y="337.3">F9</text>
<text x="229.4" y="336.1">VDD1</text>
<text x="229.4" y="338.6">VDD2</text>
<text x="229.4" y="341.2">VDD3</text>
<text x="243.3" y="336.1">VSS1</text>
<text x="243.3" y="338.6">VSS2</text>
<text x="243.3" y="341.2">VSS3</text>
<text x="250.4" y="337.3">F1</text>
<text x="250.4" y="339.9">K1</text>
<text x="100.2" y="342.4">K9</text>
<text x="104.9" y="343.7">VDD3</text>
<text x="118.8" y="343.7">VSS3</text>
<text x="126" y="342.4">K1</text>
<text x="104.4" y="350.6">K4X1G163PC</text>
<text x="228.8" y="348.1">K4X1G163PC</text>
<text x="409.9" y="386.8">COMPANY:</text>
<text x="410.1" y="398.7">TITLE:</text>
<text x="409.3" y="409.3">HOME:</text>
</g>
<g font-size="2" fill="#00f">
<text x="121" y="111.3">10R</text>
<text x="132.5" y="111">R21</text>
<text x="121" y="116.3">10R</text>
<text x="132.5" y="116.1">R22</text>
<text x="121" y="121.4">10R</text>
<text x="132.5" y="121.2">R23</text>
<text x="121" y="126.5">10R</text>
<text x="132.5" y="126.2">R36</text>
<text x="375" y="225.6">10R</text>
<text x="386.5" y="225.3">R17</text>
<text x="331.5" y="243.3">4.7k</text>
<text x="331.5" y="245.9">4.7k</text>
<text x="343.3" y="243.1">R19</text>
<text x="343.3" y="245.6">R20</text>
<text x="375" y="251">10R</text>
<text x="386.5" y="250.7">R18</text>
</g>
</svg>
